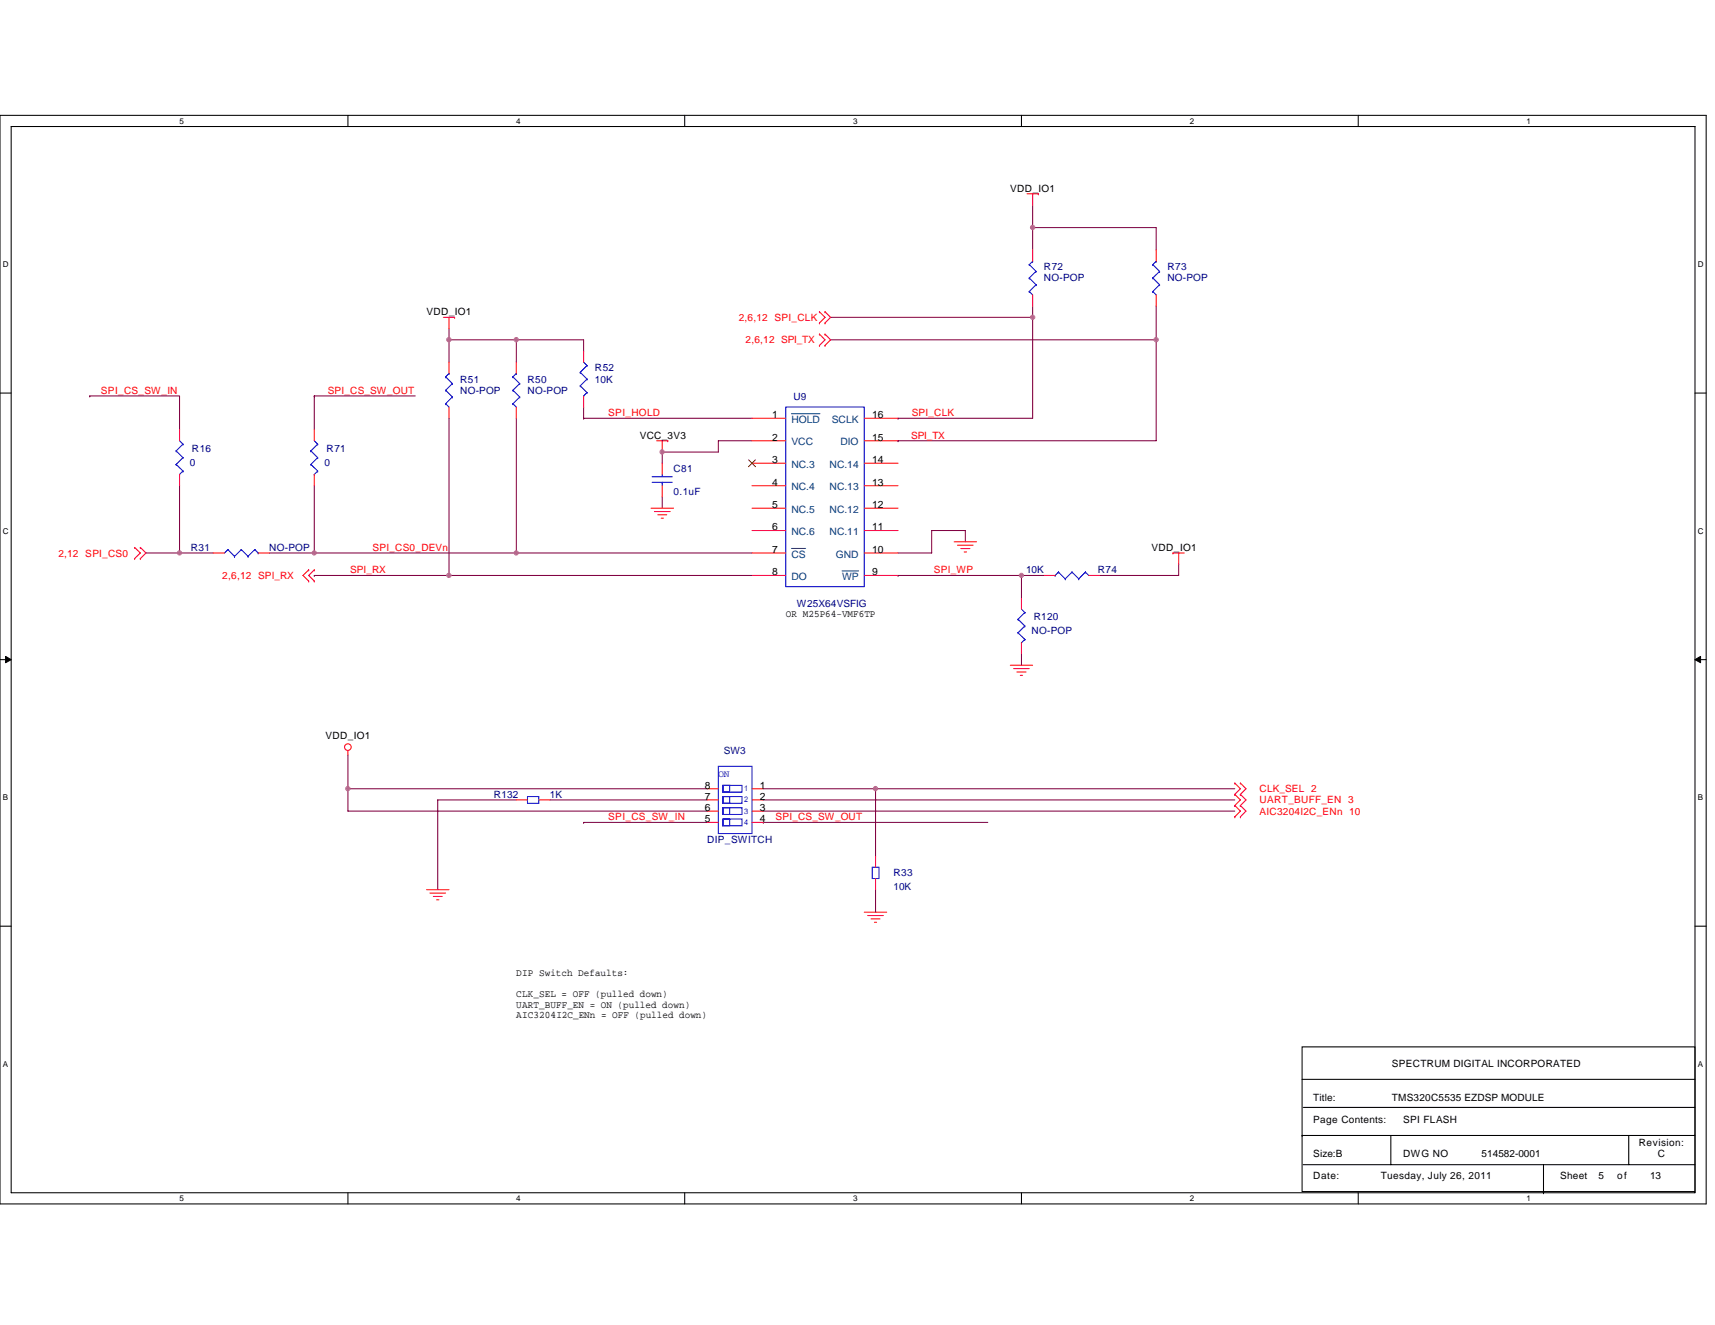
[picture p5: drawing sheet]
<svg xmlns="http://www.w3.org/2000/svg" width="279mm" height="216mm" viewBox="0 0 279 216" stroke-linecap="round" stroke-linejoin="round" font-family="sans-serif">
<path d="M0 18.8h278v177.4h-278zM1.8 20.6h274.3v173.8h-274.3z" fill="none" stroke="#000" stroke-width=".17"/>
<g fill="#fff">
<path d="M29.3 19h.7v1.4h-.7z"/>
<path d="M29.3 194.5h.7v1.5h-.7z"/>
</g>
<path d="M56.7 18.8v1.8M56.7 194.4v1.8" fill="none" stroke="#000" stroke-width=".17"/>
<g fill="#fff">
<path d="M84.1 19h.7v1.4h-.7z"/>
<path d="M84.1 194.5h.7v1.5h-.7z"/>
</g>
<path d="M111.5 18.8v1.8M111.5 194.4v1.8" fill="none" stroke="#000" stroke-width=".17"/>
<g fill="#fff">
<path d="M139 19h.7v1.4h-.7z"/>
<path d="M139 194.5h.7v1.5h-.7z"/>
</g>
<path d="M166.4 18.8v1.8M166.4 194.4v1.8" fill="none" stroke="#000" stroke-width=".17"/>
<g fill="#fff">
<path d="M193.8 19h.8v1.4h-.8z"/>
<path d="M193.8 194.5h.8v1.5h-.8z"/>
</g>
<path d="M221.3 18.8v1.8M221.3 194.4v1.8" fill="none" stroke="#000" stroke-width=".17"/>
<g fill="#fff">
<path d="M248.7 19h.7v1.4h-.7z"/>
<path d="M248.7 194.5h.7v1.5h-.7z"/>
<path d="M.5 42.3h.9v1.5h-.9z"/>
<path d="M276.6 42.3h1v1.5h-1z"/>
<path d="M.5 85.8h.9v1.4h-.9z"/>
<path d="M276.6 85.8h1v1.4h-1z"/>
</g>
<path d="M0 64.1h1.8M276.1 64.1h1.9" fill="none" stroke="#000" stroke-width=".17"/>
<g fill="#fff">
<path d="M.5 129.2h.8v1.5h-.8z"/>
<path d="M276.6 129.2h.9v1.5h-.9z"/>
</g>
<path d="M0 107.5h1.8M276.1 107.5h1.9" fill="none" stroke="#000" stroke-width=".17"/>
<path d="M.9 107l.9 .5-.9 .5zM276.1 107.5l1-.5v1z" fill="#000" stroke="#000" stroke-width=".16"/>
<g fill="#fff">
<path d="M.5 172.6h.8v1.5h-.8z"/>
<path d="M276.6 172.6h.9v1.5h-.9z"/>
</g>
<path d="M0 150.9h1.8M276.1 150.9h1.9M212.1 170.6h64v23.6h-64zM212.1 175.9h64M212.1 185h.1M212.1 185h64M212.3 189.8h63.8M212.3 180.4h63.8M226.6 185v4.8M251.5 194.4h.1M251.5 189.8v4.6M265.3 185v4.8" fill="none" stroke="#000" stroke-width=".17"/>
<g fill="none" stroke="#800040" stroke-width=".17">
<path d="M168.2 37.1v3.6M168.2 37.1h20.2v3.6M168.2 33.4v3.7M73.2 53.5v1.9h10.9M73.2 55.4v3.6M84.1 55.4h11v1.8M84.1 55.4v3.6M135.3 51.7h32.9M135.3 55.4h53.1M168.2 51.7v16.5h-21.9M168.2 49.9v1.8M188.4 55.4v16.4h-42.1"/>
<path d="M188.4 49.9v5.5M14.6 64.5h14.7v5.5M14.6 64.5h.1M29.3 79.1v11h5.4M51.2 64.5v5.5M51.2 64.5h.1M51.2 79.1v11M51.2 64.5h16.4M73.2 68.2v25.6M84.1 68.2v21.9h38.4M95.1 66.3v1.9M95.1 68.2h.1"/>
<path d="M95.1 68.2h27.4M122.5 71.8h-5.5v1.9h-9.1v1.8M146.3 71.8h.1M146.3 68.2h.1M23.8 90.1h5.5M43.9 90.1h7.3M51.2 93.8h.1M51.2 90.1h.1M51.2 93.8h22M51.2 90.1h32.9M73.2 93.8h49.3M107.9 81v1.8"/>
<path d="M146.3 93.8h20.1v3.6M146.3 93.8h.1M157.3 88.3v-1.9h-5.5v3.7h-5.5M166.4 93.8h3.7M192 91.9v1.9h-12.8M166.4 106.6v1.8M56.7 123v5.5h58.5M56.7 128.5v3.7h58.5M84.1 130.3h-12.8v14.7M89.6 130.3h25.6M95.1 134h.1M95.1 134h20.1"/>
<path d="M124.4 128.5h18.2v11M124.4 130.3h76.8M124.4 132.2h76.8M124.4 134h.1M124.4 134h36.5M142.6 128.5h58.6M142.6 145v3.6"/>
</g>
<g fill="none" stroke="#f00" stroke-width=".17">
<path d="M167.3 31.6h1.9M168.2 31.6v1.8M169.2 31.6h.1M72.2 51.7h1.9M73.2 51.7v1.8M73.2 59v1.9M74.1 51.7h.1M84.1 59v1.9M95.1 57.2v1.8M133.5 56.3h.1M133.5 54.4h.1M133.5 52.6h.1"/>
<path d="M133.5 50.8h.1M133.5 54.4l.9 1-.9 .9M133.5 50.8l.9 .9-.9 .9M134.4 54.4h.1M134.4 56.3h.1M134.4 50.8h.1M134.4 52.6h.1M134.4 54.4l.9 1-.9 .9M134.4 50.8l.9 .9-.9 .9M168.2 40.7v1.9M168.2 48v1.9M188.4 40.7v1.9"/>
<path d="M188.4 48v1.9M29.3 70v1.8M29.3 77.3v1.8M51.2 70v1.8M51.2 77.3v1.8M73.2 66.3v1.9M84.1 66.3v1.9M95.1 64.5v1.8M107 71.8h1.8M107.9 71.8v1.9M107.9 75.5v1.8M107.9 79.1v1.9"/>
<path d="M108.8 71.8h.1M122.5 71.8h5.5M122.5 68.2h5.5M122.5 75.5h5.5M122.5 79.1h5.5M140.8 71.8h5.5M140.8 68.2h5.5M140.8 75.5h5.5M140.8 79.1h5.5M21.9 91h.1M21.9 89.2h.1M21.9 89.2l1 .9-1 .9"/>
<path d="M22.9 89.2h.1M22.9 91h.1M22.9 89.2l.9 .9-.9 .9M34.7 90.1h1.9M42.1 90.1h1.8M50.3 92.9h.1M50.3 94.7h.1M50.3 92.9l-.9 .9 .9 .9M51.2 92.9h.1M51.2 94.7h.1M51.2 92.9l-.9 .9 .9 .9M106.1 82.8h3.6"/>
<path d="M106.6 83.4h2.6M107.2 83.9h1.4M107.7 84.4h.4M122.5 90.1h5.5M122.5 93.8h5.5M122.5 82.8h5.5M122.5 86.4h5.5M140.8 90.1h5.5M140.8 93.8h5.5M140.8 82.8h5.5M140.8 86.4h5.5M155.4 88.3h3.7"/>
<path d="M156 88.8h2.5M156.5 89.4h1.5M157.1 89.9h.4M166.4 97.4v1.9M170.1 93.8h1.8M177.4 93.8h1.8M191.1 90.1h.1M191.1 90.1h1.8M192 90.1v1.8M164.6 108.4h3.6M165.1 108.9h2.6M165.7 109.5h1.5"/>
<path d="M166.2 110h.4M166.4 104.7v1.9M56.7 122.3v.7M84.1 130.3h1.8M87.8 130.3h1.8M115.2 128.5h1.8M115.2 130.3h1.8M115.2 132.2h1.8M115.2 134h1.8M122.5 128.5h1.9M122.5 130.3h1.9M122.5 132.2h1.9"/>
<path d="M122.5 134h1.9M142.6 139.5v1.8M201.2 127.6h.1M201.2 129.4h.1M201.2 131.3h.1M201.2 133.1h.1M201.2 127.6l.9 .9-.9 .9M201.2 129.4l.9 .9-.9 1M201.2 131.3l.9 .9-.9 .9M202.1 127.6h.1M202.1 129.4h.1M202.1 131.3h.1"/>
<path d="M202.1 133.1h.1M202.1 127.6l.9 .9-.9 .9M202.1 129.4l.9 .9-.9 1M202.1 131.3l.9 .9-.9 .9M69.5 145h3.7M70 145.5h2.6M70.6 146.1h1.5M71.1 146.6h.4M140.8 148.6h3.7M141.4 149.2h2.5M141.9 149.7h1.5M142.5 150.3h.3"/>
<path d="M142.6 143.2v1.8"/>
<circle cx="56.7" cy="121.7" r=".54"/>
</g>
<g fill="none" stroke="#00f" stroke-width=".17">
<path d="M95.1 59l.5 .6M95.6 59.6h.1M95.6 59.6l-1.1 1.1M167.7 47.5h.1M167.7 45.3h.1M167.7 43.1h.1M167.7 47.5l.5 .5M167.7 45.3l1.1 1.1M167.7 43.1l1.1 1.1M168.2 42.6h.1M168.2 42.6l-.5 .5M168.8 46.4h.1"/>
<path d="M168.8 44.2h.1M168.8 46.4l-1.1 1.1M168.8 44.2l-1.1 1.1M187.8 47.5h.1M187.8 45.3h.1M187.8 43.1h.1M187.8 47.5l.6 .5M187.8 45.3l1.1 1.1M187.8 43.1l1.1 1.1M188.4 42.6h.1M188.4 42.6l-.6 .5M188.9 46.4h.1"/>
<path d="M188.9 44.2h.1M188.9 46.4l-1.1 1.1M188.9 44.2l-1.1 1.1M28.7 73.5h.1M28.7 75.7h.1M28.7 73.5l1.1 1.1M28.7 75.7l1.1 1.1M29.3 77.3h.1M29.3 71.8l.5 .6M29.8 72.4h.1M29.8 74.6h.1M29.8 76.8h.1"/>
<path d="M29.8 72.4l-1.1 1.1M29.8 74.6l-1.1 1.1M29.8 76.8l-.5 .5M50.7 73.5h.1M50.7 75.7h.1M50.7 73.5l1.1 1.1M50.7 75.7l1.1 1.1M51.2 77.3h.1M51.2 71.8l.6 .6M51.8 72.4h.1M51.8 74.6h.1M51.8 76.8h.1"/>
<path d="M51.8 72.4l-1.1 1.1M51.8 74.6l-1.1 1.1M51.8 76.8l-.6 .5M72.6 65.8h.1M72.6 63.6h.1M72.6 61.4h.1M72.6 65.8l.6 .5M72.6 63.6l1.1 1.1M72.6 61.4l1.1 1.1M73.2 60.9h.1M73.2 60.9l-.6 .5M73.7 64.7h.1"/>
<path d="M73.7 62.5h.1M73.7 64.7l-1.1 1.1M73.7 62.5l-1.1 1.1M83.6 65.8h.1M83.6 63.6h.1M83.6 61.4h.1M83.6 65.8l.5 .5M83.6 63.6l1.1 1.1M83.6 61.4l1.1 1.1M84.1 60.9h.1M84.1 60.9l-.5 .5M84.7 64.7h.1"/>
<path d="M84.7 62.5h.1M84.7 64.7l-1.1 1.1M84.7 62.5l-1.1 1.1M94.5 60.7h.1M94.5 62.9h.1M94.5 60.7l1.1 1.1M94.5 62.9l1.1 1.1M95.1 64.5h.1M95.6 61.8h.1M95.6 64h.1M95.6 61.8l-1.1 1.1M95.6 64l-.5 .5"/>
<path d="M106.2 78.6h3.3M106.2 77.7h3.3M107.9 77.3v.4M107.9 78.6h.1M107.9 78.6v.5M128 66.3h12.8v29.3h-12.8zM37.1 89.6h.1M37.1 89.6l-.5 .5M37.1 89.6l1.1 1.1M38.2 90.7h.1M39.3 89.6h.1M39.3 89.6l-1.1 1.1"/>
<path d="M39.3 89.6l1.1 1.1M40.4 90.7h.1M41.5 89.6h.1M41.5 89.6l-1.1 1.1M41.5 89.6l.6 .5M42.1 90.1h.1M166.4 99.3l.6 .5M167 99.8h.1M167 99.8l-1.1 1.1M171.9 93.8h.1M172.4 93.2h.1M172.4 93.2l1.1 1.1"/>
<path d="M172.4 93.2l-.5 .6M173.5 94.3h.1M174.6 93.2h.1M174.6 93.2l1.1 1.1M174.6 93.2l-1.1 1.1M175.7 94.3h.1M176.8 93.2h.1M176.8 93.2l.6 .6M176.8 93.2l-1.1 1.1M165.9 100.9h.1M165.9 103.1h.1M165.9 100.9l1.1 1.1"/>
<path d="M165.9 103.1l1.1 1.1M166.4 104.7h.1M167 102h.1M167 104.2h.1M167 102l-1.1 1.1M167 104.2l-.6 .5M85.9 129.8h1.9v1.1h-1.9zM117 124.9h5.5v10.9h-5.5zM117.8 133.5h3.1v1.1h-3.1zM117.8 133.5h1.1v1.1h-1.1zM117.8 131.6h3.1v1.1h-3.1zM117.8 131.6h1.1v1.1h-1.1z"/>
<path d="M117.8 129.8h3.1v1.1h-3.1zM117.8 129.8h1.1v1.1h-1.1zM117.8 128h3.1v1.1h-3.1zM117.8 128h1.1v1.1h-1.1zM142.1 141.3h1.1v1.9h-1.1z"/>
</g>
<path d="M128.9 67.4h4.7M128.9 89.4h2.4M137.2 93h2.7" fill="none" stroke="#004080" stroke-width=".16"/>
<path d="M122 74.9l1.1 1.2M123.1 74.9l-1.2 1.2" fill="none" stroke="#804000" stroke-width=".16"/>
<g fill="#f0f" stroke="#f0f" stroke-width=".17">
<circle cx="166.4" cy="93.8" r=".35"/>
<circle cx="107.9" cy="73.6" r=".36"/>
<circle cx="84.1" cy="55.3" r=".36"/>
<circle cx="73.1" cy="55.3" r=".36"/>
<circle cx="84.1" cy="90.1" r=".35"/>
<circle cx="73.1" cy="93.8" r=".36"/>
<circle cx="168.2" cy="51.7" r=".36"/>
<circle cx="168.2" cy="37.1" r=".36"/>
<circle cx="188.3" cy="55.3" r=".36"/>
<circle cx="56.7" cy="128.5" r=".36"/>
<circle cx="142.6" cy="128.5" r=".36"/>
<circle cx="51.2" cy="90.1" r=".35"/>
<circle cx="29.2" cy="90.1" r=".35"/>
</g>
<g font-size="1.7">
<text x="125.8" y="71.8">2</text>
<text x="125.8" y="68.1">1</text>
<text x="142.1" y="71.8">15</text>
<text x="142.1" y="68.1">16</text>
<text x="125.8" y="75.5">3</text>
<text x="142.1" y="75.5">14</text>
<text x="125.8" y="79.1">4</text>
<text x="125.8" y="82.8">5</text>
<text x="142.1" y="82.8">12</text>
<text x="142.1" y="79.1">13</text>
<text x="125.8" y="86.4">6</text>
<text x="142.1" y="86.4">11</text>
<text x="125.8" y="93.7">8</text>
<text x="125.8" y="90.1">7</text>
<text x="142.1" y="90.1">10</text>
<text x="142.1" y="93.7">9</text>
<text x="114.8" y="130.3">7</text>
<text x="114.8" y="128.5">8</text>
<text x="123.8" y="128.5">1</text>
<text x="123.8" y="130.3">2</text>
<text x="114.8" y="134">5</text>
<text x="114.8" y="132.1">6</text>
<text x="123.8" y="132.1">3</text>
<text x="123.8" y="134">4</text>
</g>
<g font-size="1.7" fill="#004080">
<text x="128.9" y="68.9">HOLD</text>
<text x="135.5" y="68.9">SCLK</text>
<text x="128.9" y="72.6">VCC</text>
<text x="128.9" y="76.2">NC.3</text>
<text x="135.1" y="76.2">NC.14</text>
<text x="136.9" y="72.6">DIO</text>
<text x="128.9" y="79.9">NC.4</text>
<text x="128.9" y="83.5">NC.5</text>
<text x="135.1" y="83.5">NC.12</text>
<text x="135.1" y="79.9">NC.13</text>
<text x="128.9" y="87.2">NC.6</text>
<text x="135.1" y="87.2">NC.11</text>
<text x="128.9" y="90.8">CS</text>
<text x="128.9" y="94.5">DO</text>
<text x="136.2" y="90.8">GND</text>
<text x="137.2" y="94.5">WP</text>
</g>
<g font-size="1.6">
<text x="164.6" y="31.2">VDD_IO1</text>
<text x="69.5" y="51.4">VDD_IO1</text>
<text x="104.2" y="71.5">VCC_3V3</text>
<text x="187.6" y="89.8">VDD_IO1</text>
<text x="128" y="100.5">OR M25P64-VMF6TP</text>
<text x="53" y="120.5">VDD_IO1</text>
<text x="84.1" y="159">DIP Switch Defaults:</text>
<text x="84.1" y="162.5">CLK_SEL = OFF (pulled down)</text>
<text x="84.1" y="164.2">UART_BUFF_EN = ON (pulled down)</text>
<text x="84.1" y="165.9">AIC3204I2C_ENn = OFF (pulled down)</text>
<text x="226.8" y="173.9">SPECTRUM DIGITAL INCORPORATED</text>
<text x="214" y="179.4">Title:</text>
<text x="226.8" y="179.4">TMS320C5535 EZDSP MODULE</text>
<text x="214" y="183">Page Contents:</text>
<text x="228.6" y="183">SPI FLASH</text>
<text x="214" y="188.5">Size:B</text>
<text x="228.6" y="188.5">DWG NO</text>
<text x="241.4" y="188.5">514582-0001</text>
<text x="267" y="186.7">Revision:</text>
<text x="270.1" y="188.5">C</text>
<text x="214" y="192.2">Date:</text>
<text x="224.9" y="192.2">Tuesday, July 26, 2011</text>
<text x="254.2" y="192.2">Sheet</text>
<text x="260.4" y="192.2">5</text>
<text x="263.5" y="192.2">of</text>
<text x="268.8" y="192.2">13</text>
</g>
<g font-size="1.6" fill="#000080">
<text x="170.1" y="44">R72</text>
<text x="170.1" y="45.9">NO-POP</text>
<text x="190.2" y="44">R73</text>
<text x="190.2" y="45.9">NO-POP</text>
<text x="75" y="62.3">R51</text>
<text x="75" y="64.2">NO-POP</text>
<text x="85.9" y="62.3">R50</text>
<text x="85.9" y="64.2">NO-POP</text>
<text x="96.9" y="60.5">R52</text>
<text x="96.9" y="62.3">10K</text>
<text x="129.3" y="65.3">U9</text>
<text x="30.9" y="75.9">0</text>
<text x="31.3" y="73.7">R16</text>
<text x="52.9" y="75.9">0</text>
<text x="53.2" y="73.7">R71</text>
<text x="109.7" y="77">C81</text>
<text x="109.7" y="80.6">0.1uF</text>
<text x="31.1" y="89.8">R31</text>
<text x="43.9" y="89.8">NO-POP</text>
<text x="167.2" y="93.4">10K</text>
<text x="178.9" y="93.4">R74</text>
<text x="129.8" y="98.9">W25X64VSFIG</text>
<text x="168.4" y="101.1">R120</text>
<text x="168.1" y="103.3">NO-POP</text>
<text x="117.9" y="122.9">SW3</text>
<text x="80.5" y="130">R132</text>
<text x="89.6" y="130">1K</text>
<text x="115.2" y="137.3">DIP_SWITCH</text>
<text x="145.6" y="142.8">R33</text>
<text x="145.6" y="145">10K</text>
</g>
<g font-size="1.6" fill="#f00">
<text x="120.4" y="52.3">2,6,12 SPI_CLK</text>
<text x="121.5" y="55.9">2,6,12 SPI_TX</text>
<text x="16.4" y="64.2">SPI_CS_SW_IN</text>
<text x="53.4" y="64.2">SPI_CS_SW_OUT</text>
<text x="99.1" y="67.8">SPI_HOLD</text>
<text x="148.5" y="71.5">SPI_TX</text>
<text x="148.5" y="67.8">SPI_CLK</text>
<text x="60.7" y="89.7">SPI_CS0_DEVn</text>
<text x="9.5" y="90.7">2,12 SPI_CS0</text>
<text x="36.2" y="94.3">2,6,12 SPI_RX</text>
<text x="57" y="93.4">SPI_RX</text>
<text x="152.1" y="93.4">SPI_WP</text>
<text x="205.2" y="129.1">CLK_SEL 2</text>
<text x="205.2" y="130.9">UART_BUFF_EN 3</text>
<text x="99.1" y="133.6">SPI_CS_SW_IN</text>
<text x="126.4" y="133.6">SPI_CS_SW_OUT</text>
<text x="205.2" y="132.7">AIC3204I2C_ENn 10</text>
</g>
<text font-size="1.6" fill="#00f" x="117" y="126.7">ON</text>
<g font-size="1.3">
<text x="29.3" y="20.2">5</text>
<text x="84.1" y="20.2">4</text>
<text x="139" y="20.2">3</text>
<text x="193.8" y="20.2">2</text>
<text x="248.7" y="20.2">1</text>
<text x=".5" y="43.5">D</text>
<text x="276.6" y="43.5">D</text>
<text x=".5" y="87">C</text>
<text x="276.6" y="87">C</text>
<text x=".5" y="130.4">B</text>
<text x="276.6" y="130.4">B</text>
<text x=".5" y="173.8">A</text>
<text x="276.6" y="173.8">A</text>
<text x="29.3" y="195.7">5</text>
<text x="84.1" y="195.7">4</text>
<text x="139" y="195.7">3</text>
<text x="193.8" y="195.7">2</text>
<text x="248.7" y="195.7">1</text>
</g>
<g font-size="1.3" fill="#00f">
<text x="121.2" y="128.9">1</text>
<text x="121.2" y="130.7">2</text>
<text x="121.2" y="132.6">3</text>
<text x="121.2" y="134.4">4</text>
</g>
</svg>
